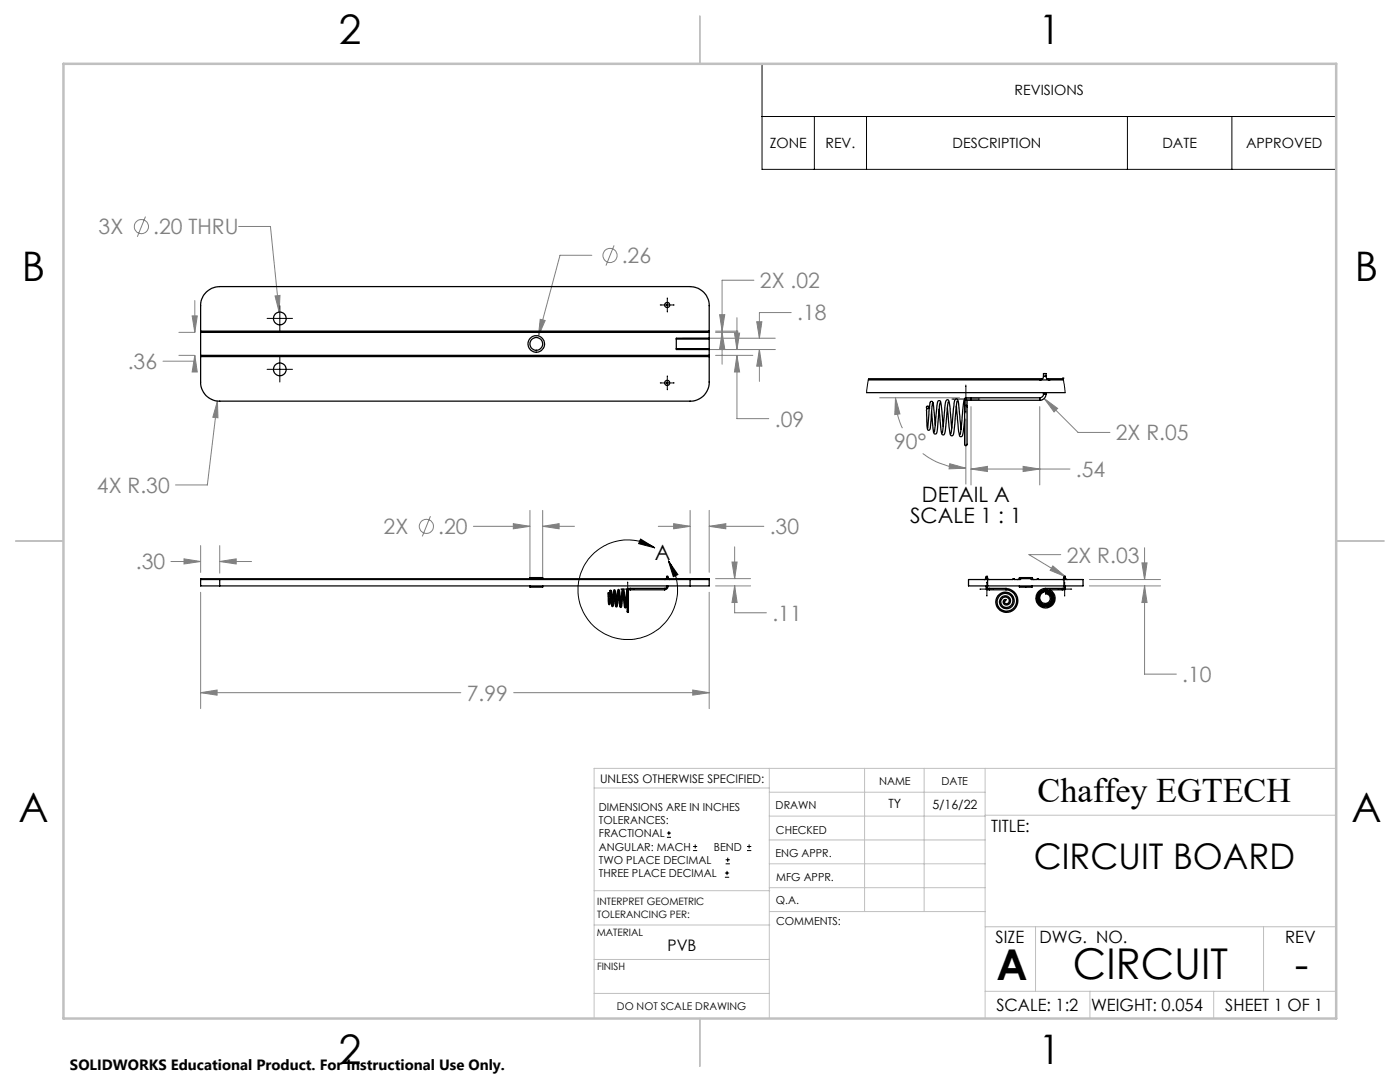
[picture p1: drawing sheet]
<svg xmlns="http://www.w3.org/2000/svg" width="279mm" height="216mm" viewBox="0 0 279 216" stroke-linecap="round" stroke-linejoin="round" font-family="sans-serif">
<g fill="none" stroke="#808080" stroke-width=".2">
<path d="M29 43.2l-1.6 4M38.9 60v6.3M47.6 45.2h6.4l1.7 17.1M54.9 59.1l1-.2-.2 3.4zM118.1 50.9h-6.3l-4.3 16.1M122.6 49l-1.7 4M150.5 55.9h-6.4v10.2M35.7 66.3h3.1M35.7 70.9h3.1M38.3 63h1.1l-.5 3.3zM38.9 70.9v1.2h-6.4M38.9 70.9l.5 3.3h-1.1z"/>
<path d="M107.8 63.7l1 .3-1.3 3zM136.2 67.5h18.5M136.2 69.7h18.5M142.8 66.3h4.5M142.8 70.9h7.4M142.8 66.1h4.5M143.6 62.8h1l-.5 3.3zM144.1 66.3v6.4M144.1 66.3l.5 3.3h-1zM146.6 66.5h1l-.5 3.2zM147.1 70.9v12.6h6.3M147.1 63.4v6.3"/>
<path d="M147.1 70.9l.5 3.3h-1zM151 64.2h1l-.4 3.3zM151.6 69.7v6.4M151.6 69.7l.4 3.4h-1zM157.9 62.4h-6.3v5.1M175.5 79.4h16M178.7 79.4l.9 3.2-1 .1zM178.7 79.4a13.9 13.9 0 0 0 1.4 6M208.4 79.5l6.8 6.8h6.3M208.4 79.5l2.7 2-.7 .7zM43.4 80l.1 3.4-1-.1zM43.4 80l-2 16.8h-6.4"/>
<path d="M184.2 90.5a14.2 14.2 0 0 0 8.6 2.9M189.5 92.5l3.3 .9-3.4 .2zM192.8 83.7v12.9M193.8 81.1v15.7M193.8 93.6h19.7M193.8 93.6l3.3-.5v1zM204.2 93.1l3.3 .5-3.3 .5zM207.5 81.1v15.7M34.1 112h5.9M36.7 111.5l3.3 .5-3.3 .5zM40 108.9v5.3M40 118.2v23.2"/>
<path d="M43.9 108.9v5.5M43.9 112h6.3M43.9 112l3.2-.5v1zM85.9 103l-1.6 4M94.5 105h11.3M102.4 104.5l3.4 .5-3.4 .5zM105.8 101.8v13.8M108.3 105h6.4M108.3 101.8v13.8M108.3 105l3.3-.5v1zM131.4 105h6.3M134.4 104.5l3.3 .5-3.3 .5z"/>
<path d="M137.7 101.8v12.6M141.5 101.8v12.4M141.5 118.2v23.2M141.5 105h10.9M141.5 105l3.4-.5v1zM142.8 115.5h7M142.8 116.9h7M146.1 112.1h1l-.5 3.4zM146.6 116.9v5.4h6.4M146.6 109.1v6.4M146.6 116.9l.5 3.3h-1zM210.1 112.9l2.6 2.2-3.1-1.3z"/>
<path d="M211.7 110.7h-6.3l7.3 4.4M217.4 116.9h14.2M217.4 115.6h14.2M227.9 112.3h1l-.5 3.3zM228.4 116.9v17.6h6.4M228.4 109.3v6.3M228.4 116.9l.5 3.3h-1zM40 138.2l3.3-.5v1zM40 138.2h52M102.5 138.2h39M138.3 137.7l3.2 .5-3.2 .5z"/>
<circle cx="28.2" cy="45.2" r="1.42"/>
<circle cx="121.7" cy="51" r="1.42"/>
<circle cx="85.1" cy="105" r="1.41"/>
</g>
<g fill="none" stroke="#000" stroke-width=".2">
<path d="M152.1 12.7h114.6v21.1h-114.6zM152.1 23.2h114.6M162.5 23.2v10.6M172.9 23.2v10.6M225 23.2v10.6M245.9 23.2v10.6M133.2 59.4v2.9M53.3 73.7h5.1M53.3 63.5h5.1M55.8 61v5.1M55.8 71.2v5M131.8 60.9h2.7"/>
<path d="M131.8 76.4h2.7M133.2 75v2.8M190 79.6h5.5M192.8 76.8v5.6M123.9 117.5h2.8M125.3 116.1v2.9M127.8 107.6l2.9 1.7-3.2-.8zM130.7 109.3a9.9 9.9 0 0 0-15.2 6.6 9.9 9.9 0 0 0 11.9 11.5 9.9 9.9 0 0 0 6-15.5M133.4 111.9l1.9 2.8-.9 .4zM195.5 117.5h2.8M197 116.1v2.9M211.1 117.5h2.8"/>
<path d="M212.5 116.1v2.9M133.1 167.1h.8M133.1 166.2h.8M133.5 165.8v.9M138.3 169.7h.8M138.3 168.9h.8M138.7 168.5v.8M144.7 175h.8M144.7 174.2h.8M144.8 172.4h.9M144.8 171.6h.9M145.1 173.8v.8"/>
<path d="M145.2 171.1v.9M149.1 169.7h.8M149.1 168.9h.8M149.5 168.5v.8"/>
</g>
<g fill="none" stroke="#c0c0c0" stroke-width=".2">
<path d="M118.6 157.2h34.9M153.5 153.3v49.9M153.5 158.1h43.1M172.5 153.3v28.6M184.4 153.3v28.6M196.6 153.3v49.9M266.7 153.3h-148.1v49.9M118.6 177.7h35M153.5 167.6h43.1M153.5 162.8h43.1M153.5 172.4h43.1M153.5 177.1h43.1"/>
<path d="M196.6 162.7h70.1M118.6 191.5h34.9M118.6 184.6h35M118.6 198.2h34.9M153.6 181.9h43M196.6 197.8h70.1M196.6 184.9h70.1M206.7 184.9v12.9M217.5 197.8v5.4M242.2 197.8v5.4M252.2 184.9v12.9"/>
</g>
<path d="M139.7 3.2v9.5M3.1 107.9h9.6M266.7 107.9h9.5M139.7 203.2v9.6" fill="none" stroke="#c0c0c0" stroke-width=".25"/>
<path d="M12.7 12.7h254v190.5h-254z" fill="none" stroke="#c0c0c0" stroke-width=".5"/>
<path d="M127.8 107.6l2.9 1.7-3.2-.8zM133.4 111.9l1.9 2.8-.9 .4z" fill="#000"/>
<path d="M146.1 112.1h1l-.5 3.4zM146.6 116.9l.5 3.3h-1zM134.4 104.5l3.3 .5-3.3 .5zM141.5 105l3.4-.5v1zM40 138.2l3.3-.5v1zM138.3 137.7l3.2 .5-3.2 .5zM43.9 112l3.2-.5v1zM36.7 111.5l3.3 .5-3.3 .5zM108.3 105l3.3-.5v1zM102.4 104.5l3.4 .5-3.4 .5zM54.9 59.1l.8 3.2 .2-3.4zM107.8 63.7l-.3 3.3 1.3-3zM151 64.2h1l-.4 3.3zM151.6 69.7l.4 3.4h-1zM38.3 63h1.1l-.5 3.3zM38.9 70.9l.5 3.3h-1.1zM144.1 66.3l.5 3.3h-1zM143.6 62.8h1l-.5 3.3zM146.6 66.5h1l-.5 3.2zM147.1 70.9l.5 3.3h-1zM43.4 80l-.9 3.3 1 .1zM210.1 112.9l-.5 .9 3.1 1.3zM227.9 112.3h1l-.5 3.3zM228.4 116.9l.5 3.3h-1zM193.8 93.6l3.3-.5v1zM204.2 93.1l3.3 .5-3.3 .5zM208.4 79.5l2 2.7 .7-.7zM178.7 79.4l.9 3.2-1 .1zM189.5 92.5l3.3 .9-3.4 .2z" fill="#808080"/>
<g fill="none" stroke="#000" stroke-width=".25">
<path d="M41.1 58.3a3.7 3.7 0 0 1 2.8-1.1h93.8a3.8 3.8 0 0 1 3.8 3.8v15.2a3.7 3.7 0 0 1-3.8 3.8h-93.8a3.7 3.7 0 0 1-3.9-3.8v-15.2a3.6 3.6 0 0 1 1.1-2.7zM40 66.1h101.5M40 66.3h101.5M40 70.9h101.5M40 71.2h101.5M135 67.7h6.5M135 69.6h6.5M141.5 67.5h-6.5v2.2h6.5M172.9 78.4h39.7M173.3 75.8h38.9M173.4 75.6h34.7M192.5 79.6v1.5"/>
<path d="M192.5 79.6l-.2 1-.7 6.1M193 79.9v1.2M193.8 79.4h-.8a.32 .32 0 0 0-.4 0 .32 .32 0 0 0 0 .4 .32 .32 0 0 0 .4 .1h.8M193.8 79.4v.5M193.8 79.9h13.7M193.8 79.4h13.7M207.5 79.4v.5M208.2 75.1a.72 .72 0 0 1-.7 .7M208.2 78.6a.73 .73 0 0 1-.7 .8M208.2 75.1v-.6h.6v.6M208.2 75.1h.6M208.2 78.6h.6"/>
<path d="M208.2 78.4v.2M208.8 75.1a.72 .72 0 0 0 .7 .7M208.8 78.6a1.26 1.26 0 0 1-1.3 1.3M208.8 78.4v.2M212.1 75.5h.1M212.1 75.5l.1 .1h-3.2M184.9 81.1h.1M185 81.6v2.1a3.2 3.2 0 0 0 .2 2.1l.2 .1a6.8 6.8 0 0 0 .5-3.4l.2-1.9a.3 .3 0 0 0-.1-.5 .3 .3 0 0 0-.4 .3l-.4 5M185.3 81.5h.1M186.2 80.3l.5 4.5M187.6 80.4l-.5 5.3a.72 .72 0 0 1-.5 .9h-.1a10.9 10.9 0 0 1-.5-3.9l-.1-.6M188.2 85.1l-.2-3a4 4 0 0 0-.5-2.2 .46 .46 0 0 0-.4 .2 .46 .46 0 0 0-.1 .5l-.5 5.6"/>
<path d="M189.2 80.2l-.5 5a1.55 1.55 0 0 1-.5 1.6l-.1-.1a3.3 3.3 0 0 1-.4-2.1l-.3-3M189.9 85.4l-.3-3.5a2.37 2.37 0 0 0-.5-2.1 .73 .73 0 0 0-.5 .9l-.5 5.7M190.9 81.1l.1 1.4a13 13 0 0 0 .7 4.6h.2a6.7 6.7 0 0 0 .6-3.1v-.5M191 80l-.3 2.1a19.2 19.2 0 0 1-.6 4.8 .4 .4 0 0 1-.4-.1 .4 .4 0 0 1-.1-.4l-.5-5M191.8 85.7l-.5-5.2-.2-.8-.3-.1-.3 .3-.1 .6-.6 6M192.5 81.2a.26 .26 0 0 1 .3-.3 .26 .26 0 0 1 .2 .3M192.5 81.1v7.6M192.5 88.7l.2 .2h.2l.1-.2M193 81.1v7.6M40 115.6h3.9M43.9 116.9h93.8M43.9 115.6v1.3"/>
<path d="M43.9 115.6h93.8M105.7 115.5a.41 .41 0 0 1 .6-.2h1.6a.34 .34 0 0 1 .5 .2M105.8 116.9v.3h2.5v-.3M121.4 118.5v1.3a.69 .69 0 0 0 .2 .9l.1-.2 .3-2.6-.2-.1-.1 .3-.2 2.3M121.4 118.3h.1M121.6 118.5h.1M122 117.9l.2 2.3M122.7 117.9l-.2 2.5-.2 .6-.2-.1-.2-2.1M123.5 117.8l-.1 .9a3.9 3.9 0 0 1-.4 2.4 5 5 0 0 1-.4-2.5M124.3 118.3l.1 1a3.3 3.3 0 0 0 .4 2l.2-.4 .2-1.4M124.4 117.8l-.3 3-.2 .4-.2-.3-.3-2.5M125.2 117.5v.8"/>
<path d="M125.2 118.3v-.2l.2 .2M125.2 118.3v3.9l.2-.1v-3.8M125.2 117.5l-.5 3.6M125.4 117.7v.6M125.8 117.4h-.3a.2 .2 0 0 0-.3 0 .2 .2 0 0 0 0 .3 .2 .2 0 0 0 .3 0h.3M125.8 117.4v.3M125.8 117.7h6.8M125.8 117.4h6.8M132.6 117.4v.3M132.9 115.5h-92.9v1.4h3.9M133 115.3l-.1 .2-.3 .1M133 117.1l-.1 .3h-.3"/>
<path d="M133 115.3v-.3h.3v.3M133 115.3h.3M133 117.1h.3M133 116.9v.2M133.3 115.3l.1 .2 .3 .1M133.3 117.1a.66 .66 0 0 1-.7 .6M133.3 116.9v.2M133.4 115.5h8.1M135 115.5h6.5v1.4h-3.8M137.7 115.6h3.8M137.7 115.6v1.3M196.8 115.3l-.1 .2-.3 .1"/>
<path d="M196.8 117.1v.2a.2 .2 0 0 0 0 .3 .2 .2 0 0 0 .3 0 .2 .2 0 0 0 0-.3v-.2M196.8 115.3v-.3h.3v.3M196.8 115.3h.3M196.8 117.1h.3M196.8 116.9v.2M197 117.7h.4M197.1 115.3l.1 .2 .2 .1M197.1 117.4h.3M197.1 115.6h-3.8v1.3h19M197.1 115.6h5.1v-.1h.2v.1h1.2l.2-.1h1.9l.1 .1h1.2v-.1h.3v.1h5M197.1 115.6v1.5M197.4 117.4v.3"/>
<path d="M197.4 117.7h3.4M197.4 117.4h3.4M200.8 117.4a2.36 2.36 0 0 1 2.3 2.8 2.36 2.36 0 0 1-3.1 1.8 1.94 1.94 0 0 1-.9-3.1 1.94 1.94 0 0 1 3.1 .2 1.52 1.52 0 0 1-.7 2.3 1.52 1.52 0 0 1-2-1.2 1.1 1.1 0 0 1 1.1-1.3 1.1 1.1 0 0 1 1 1.3 .68 .68 0 0 1-1 .5 .68 .68 0 0 1-.2-1l.4-.1-.3 .3a.41 .41 0 0 0 .2 .6 .41 .41 0 0 0 .6-.2 .8 .8 0 0 0-.6-1.2 .8 .8 0 0 0-1 .8 1.21 1.21 0 0 0 1.2 1.4 1.21 1.21 0 0 0 1.2-1.3 1.59 1.59 0 0 0-1.8-1.6 1.59 1.59 0 0 0-1.3 2.1 2.02 2.02 0 0 0 3.1 1 2.02 2.02 0 0 0 .1-3.2l-.7-.5-.7-.1M200.8 117.4v.3M203.1 115.6l.2-.1a.45 .45 0 0 1 .7-.2h1.6a.37 .37 0 0 1 .6 .3h.2M203.4 116.9v.3h2.6v-.3M208.7 117.4a1.92 1.92 0 0 0-2 2.2 1.92 1.92 0 0 0 2.5 1.6 1.92 1.92 0 0 0 1.1-2.7l-.4-.6-.5-.2M208.7 117.7a1.67 1.67 0 0 0-1.8 2 1.67 1.67 0 0 0 2.5 1.1 1.67 1.67 0 0 0 .4-2.6 1.59 1.59 0 0 0-2.6 .3 1.59 1.59 0 0 0 1.1 2.3 1.59 1.59 0 0 0 1.9-1.6 1.51 1.51 0 0 0-2-1.3 1.51 1.51 0 0 0-.8 2.2 1.51 1.51 0 0 0 2.4 .2 1.43 1.43 0 0 0-.4-2.2 1.43 1.43 0 0 0-2 .9 1.43 1.43 0 0 0 1.3 1.8 1.38 1.38 0 0 0 1.4-1.4 1.38 1.38 0 0 0-1.4-1.4M208.7 118a1.15 1.15 0 0 0-1.1 1.6 1.15 1.15 0 0 0 1.8 .4 1 1 0 0 0-.7-1.6v-.1a1.21 1.21 0 0 1 1.1 1.6 1.21 1.21 0 0 1-1.8 .6l-.6-.6-.1-.6M208.7 117.4v.3M208.7 118h.1M208.7 117.7h3.3"/>
<path d="M208.7 117.4h3.3M212 117.7h.5M212 117.4h.4M212 117.4v.3M212.3 115.6h3.8v1.3h-3.8M212.3 115.6v1.3M212.4 115.3l-.1 .2-.3 .1M212.4 117.1v.2a.2 .2 0 0 0 0 .3 .2 .2 0 0 0 .2 0 .2 .2 0 0 0 0-.3v-.2M212.4 115.3v-.3h.2v.3M212.4 115.3h.2M212.4 117.1h.2M212.4 116.9v.2"/>
<path d="M212.6 115.3l.1 .2 .3 .1M212.6 116.9v.2M123 120.3l-.2-2.1a.31 .31 0 0 0 .1-.3 .31 .31 0 0 0-.3-.2l-.5 3.1M123.9 120.4l-.1-.8a3.2 3.2 0 0 0-.4-2 6 6 0 0 0-.4 2.8l-.1 .5M124.8 120.6l-.2-2a.94 .94 0 0 0-.3-1.1l-.2 .5-.3 3"/>
<circle cx="55.8" cy="63.5" r="1.27"/>
<circle cx="55.8" cy="73.7" r="1.27"/>
<circle cx="107" cy="68.6" r="1.65"/>
<circle cx="107" cy="68.6" r="1.27"/>
<circle cx="133.1" cy="60.8" r=".14"/>
<circle cx="133.2" cy="60.8" r=".5"/>
<circle cx="133.2" cy="76.4" r=".51"/>
<circle cx="133.2" cy="76.4" r=".13"/>
<circle cx="185.1" cy="81.3" r=".26"/>
<circle cx="121.5" cy="118.4" r=".13"/>
</g>
<path d="M173.4 75.6l-.5 2.8M212.1 75.5l.5 2.9" fill="none" stroke="#000" stroke-width=".2"/>
<g font-size="8.5">
<text x="198.9" y="195.5">A</text>
<text x="214.1" y="195.4">CIRCUIT</text>
<text x="258.4" y="195.4">-</text>
</g>
<g font-size="8.1">
<text x="67.6" y="8.9">2</text>
<text x="207.3" y="8.9">1</text>
<text x="4.4" y="56.2">B</text>
<text x="270.4" y="56.2">B</text>
<text x="3.7" y="164.1">A</text>
<text x="269.7" y="164.1">A</text>
<text x="67.6" y="212.4">2</text>
<text x="207.3" y="212.4">1</text>
</g>
<text font-size="7.1" x="206.3" y="173.4">CIRCUIT BOARD</text>
<text font-size="6.9" x="207.1" y="160.1">Chaffey EGTECH</text>
<g font-size="4.2" fill="#808080">
<text x="19.7" y="46.8">3X</text>
<text x="30.6" y="46.8">.20 THRU</text>
<text x="124.1" y="52.5">.26</text>
<text x="151.7" y="57.5">2X .02</text>
<text x="159.1" y="63.9">.18</text>
<text x="25.5" y="73.7">.36</text>
<text x="154.6" y="85.1">.09</text>
<text x="178.5" y="89.5">90°</text>
<text x="222.7" y="87.9">2X R.05</text>
<text x="214.7" y="95.2">.54</text>
<text x="19.3" y="98.3">4X R.30</text>
<text x="76.6" y="106.6">2X</text>
<text x="87.4" y="106.6">.20</text>
<text x="153.6" y="106.6">.30</text>
<text x="27.1" y="113.6">.30</text>
<text x="212.9" y="112.3">2X R.03</text>
<text x="154.2" y="123.8">.11</text>
<text x="236" y="136.1">.10</text>
<text x="93.2" y="139.8">7.99</text>
</g>
<g font-size="4.2">
<text x="184" y="100.1">DETAIL A</text>
<text x="181.6" y="104.3">SCALE 1 : 1</text>
<text x="130.7" y="111.7">A</text>
</g>
<g font-size="3.4">
<text x="197.8" y="166">TITLE:</text>
<text x="198.7" y="188.1">SIZE</text>
<text x="207.5" y="188.1">DWG. NO.</text>
<text x="256.5" y="188.2">REV</text>
<text x="198.8" y="201.7">SCALE: 1:2</text>
<text x="217.7" y="201.8">WEIGHT: 0.054</text>
<text x="244.5" y="201.7">SHEET 1 OF 1</text>
</g>
<text font-size="3.2" x="133.2" y="189.8">PVB</text>
<text font-size="3" x="14" y="213.5">SOLIDWORKS Educational Product. For Instructional Use Only.</text>
<g font-size="2.8">
<text x="202.5" y="19">REVISIONS</text>
<text x="153.6" y="29.6">ZONE</text>
<text x="164.7" y="29.6">REV.</text>
<text x="190.1" y="29.6">DESCRIPTION</text>
<text x="232" y="29.6">DATE</text>
<text x="248.7" y="29.6">APPROVED</text>
</g>
<g font-size="2.5">
<text x="177.3" y="161.3">TY</text>
<text x="186.1" y="161.4">5/16/22</text>
</g>
<text font-size="2.4" x="119.8" y="156.2">UNLESS OTHERWISE SPECIFIED:</text>
<g font-size="2.2">
<text x="119.5" y="161.8">DIMENSIONS ARE IN INCHES</text>
<text x="154.8" y="161.4">DRAWN</text>
<text x="175.4" y="156.6">NAME</text>
<text x="187.9" y="156.7">DATE</text>
<text x="119.5" y="164.4">TOLERANCES:</text>
<text x="119.5" y="167.1">FRACTIONAL</text>
<text x="154.9" y="166.3">CHECKED</text>
<text x="119.5" y="169.7">ANGULAR: MACH</text>
<text x="119.5" y="172.4">TWO PLACE DECIMAL</text>
<text x="142.5" y="169.7">BEND</text>
<text x="154.8" y="171">ENG APPR.</text>
<text x="119.5" y="175">THREE PLACE DECIMAL</text>
<text x="154.9" y="175.7">MFG APPR.</text>
<text x="154.9" y="180.4">Q.A.</text>
<text x="154.9" y="184.6">COMMENTS:</text>
</g>
<text font-size="2.1" x="123.1" y="201.6">DO NOT SCALE DRAWING</text>
<g font-size="2">
<text x="119.2" y="180.6">INTERPRET GEOMETRIC</text>
<text x="119.2" y="183.1">TOLERANCING PER:</text>
<text x="119.1" y="186.7">MATERIAL</text>
<text x="119.1" y="193.5">FINISH</text>
</g>
</svg>
